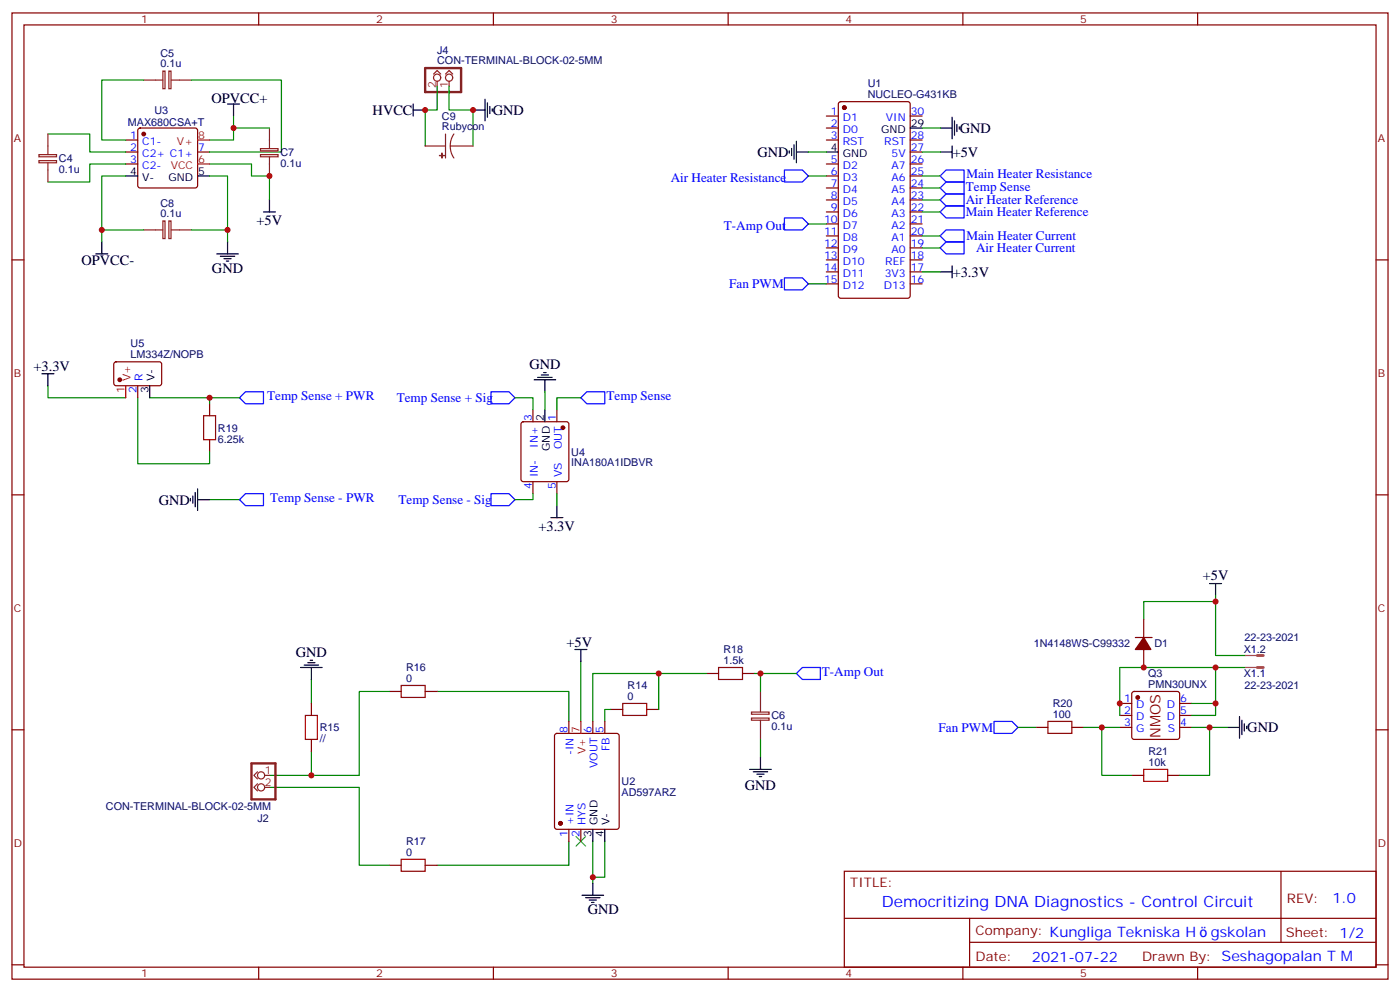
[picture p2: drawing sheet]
<svg xmlns="http://www.w3.org/2000/svg" width="412mm" height="292mm" viewBox="0 0 412 292" stroke-linecap="round" stroke-linejoin="round" font-family="sans-serif">
<g fill="none" stroke="#870000" stroke-width=".35">
<path d="M3.5 3.8h405.4v284.3h-405.4zM7.1 7.3h398.2v277.3h-398.2zM76.2 3.8v3.5M145.3 3.8v3.5M214.5 3.8v3.5M283.6 3.8v3.5M352.8 3.8v3.5M40.8 37.9l.5-.2h16.2l.5 .2 .2 .5v16.2l-.2 .5-.5 .2h-16.2l-.5-.2-.2-.5v-16.2zM243.4 34.1h3.5M243.4 37.7h3.5M247.2 30.1l.4-.2h19.8l.7 .4v56.8l-.5 .6-20 .1-.6-.5-.1-56.7zM268.1 34.1h3.5"/>
<path d="M37 41.2h3.6M37 48.3h3.6M37 44.7h3.6M58.2 44.7h3.5M243.4 41.2h3.5M243.4 48.3h3.5M243.4 51.8h3.5M243.4 55.3h3.5M243.4 58.8h3.5M268.1 41.2h3.5M268.1 48.3h3.5M268.1 51.8h3.5"/>
<path d="M268.1 55.3h3.5M268.1 58.8h3.5M268.1 44.7h3.5M3.5 76.5h3.6M243.4 76.5h3.5M243.4 62.4h3.5M243.4 65.9h3.5M243.4 69.4h3.5M243.4 73h3.5M268.1 76.5h3.5M268.1 62.4h3.5M268.1 65.9h3.5"/>
<path d="M268.1 69.4h3.5M268.1 73h3.5M405.3 76.5h3.6M243.4 80h3.5M243.4 83.5h3.5M268.1 80h3.5M268.1 83.5h3.5M33.7 106.7l.5-.2h13l.4 .7v5.9l-.7 .4h-13l-.4-.7v-5.6zM40.6 113.5v3.6M61.7 118.8v3.5M61.7 129.4v3.5M153.7 124.3l.5-.2h12.7l.5 .2 .2 .5v16.2l-.3 .5-.4 .2h-12.7l-.5-.2-.2-.5v-16.2z"/>
<path d="M157 120.6v3.5M164 120.6v3.5M3.5 145.6h3.6M157 141.7v3.6M164 141.7v3.6M405.3 145.6h3.6M208.1 198.2h3.6M218.7 198.2h3.5M334.4 187.6h5M336.9 182.3v5.3M336.9 191.1v5.3M3.5 214.8h3.6"/>
<path d="M91.7 207v3.5M91.7 217.6v3.5M114.7 203.5h3.5M125.2 203.5h3.6M163.6 216l.4-.2h17.7l.6 .5 .1 27-.5 .7-17.9 .1-.6-.5-.1-27.1zM167.6 212.3v3.5M174.6 212.3v3.5M178.2 212.3v3.5M179.9 208.8h3.5M190.5 208.8h3.5M305.2 214.1h3.5M315.7 214.1h3.6"/>
<path d="M329.8 207h3.6M329.8 210.5h3.6M329.8 214.1h3.6M333.6 203.7l.5-.2h12.7l.5 .2 .2 .5v12.7l-.2 .5-.5 .2h-12.7l-.5-.2-.2-.5v-12.7zM347.5 207h3.5M347.5 210.5h3.5M347.5 214.1h3.5M405.3 214.8h3.6M333.4 228.2h3.5M344 228.2h3.5M114.7 254.6h3.5M125.2 254.6h3.6"/>
<path d="M167.6 244.1v3.5M171.1 244.1v3.5M248.7 256.4h156.6v28.2h-156.6zM377.3 256.4v20.9M248.7 270.2h156.5M285.6 277.3h119.6M285.6 270.2v14.2M3.5 283.9h3.6M76.2 284.6v3.5M145.3 284.6v3.5M214.5 284.6v3.5M283.6 284.6v3.5"/>
<path d="M352.8 284.6v3.5M405.3 283.9h3.6"/>
</g>
<g fill="#870000" stroke="#870000" stroke-width=".35">
<path d="M336.9 187.6l2.1 3.5h-4.6z"/>
<circle cx="248.7" cy="31.7" r=".53"/>
<circle cx="165.1" cy="242.3" r=".53"/>
<circle cx="42.3" cy="39.4" r=".53"/>
<circle cx="165.8" cy="125.9" r=".53"/>
<circle cx="35.3" cy="111.8" r=".53"/>
<circle cx="335.1" cy="205.2" r=".53"/>
</g>
<g fill="none" stroke="#000" stroke-width=".35">
<path d="M67 30.6h3.6M68.8 30.6v3.5M121.7 32.4h3.5M121.7 30.6v3.5M139.3 32.4h3.6M142.9 29.2v6.4M143.6 30.3v4.2M144.3 31.3v2.1M145 32v.7M268.1 37.7h3.5M276.9 37.7h3.6M280.5 34.5v6.4"/>
<path d="M281.2 35.6v4.2M281.9 36.6v2.1M282.6 37.3v.7M37 51.8h3.6M58.2 51.8h3.5M79.4 58.8v3.6M232.5 44.4v.7M233.2 43.7v2.1M233.9 42.6v4.2M234.6 44.7h3.5M234.6 41.6v6.3M243.4 44.7h3.5"/>
<path d="M276.9 44.7h3.6M280.5 43v3.5M28.2 74.7h3.5M30 71.2v3.5M63.9 74.7h6.3M64.9 75.4h4.2M66 76.1h2.1M66.7 76.8h.7M67 71.2v3.5M77.6 62.4h3.5M280.5 78.2v3.6M276.9 80h3.6"/>
<path d="M12.3 110h3.6M14.1 110v3.5M44.1 113.5v3.6M157.3 111.8h6.4M158.4 111.1h4.2M159.5 110.3h2.1M160.2 109.6h.7M160.5 111.8v3.5M160.5 120.6v3.5M56.1 146.7v.7M56.8 146v2.1M57.5 144.9v4.3"/>
<path d="M58.2 147h3.5M58.2 143.9v6.3M162.3 152.3h3.5M164 148.8v3.5M356.3 171.7h3.5M358.1 171.7v3.6M88.5 196.4h6.4M89.6 195.7h4.2M90.7 195h2.1M91.4 194.3h.7M91.7 196.4v3.6M169.3 191.1h3.6"/>
<path d="M171.1 191.1v3.6M361.6 214.1h3.5M365.1 210.9v6.3M365.8 211.9v4.3M366.5 213v2.1M367.2 213.7v.7M220.8 226.4h6.4M221.9 227.1h4.2M223 227.8h2.1M223.7 228.5h.7M224 222.9v3.5M174.6 244.1v3.5"/>
<path d="M174.6 259.9v3.6M178.2 244.1v3.5M171.4 263.5h6.4M172.5 264.2h4.2M173.6 264.9h2.1M174.3 265.6h.7"/>
</g>
<path d="M60 122.3h3.5v7.1h-3.5zM211.7 196.4h7v3.6h-7zM90 210.5h3.5v7.1h-3.5zM118.2 201.7h7v3.5h-7zM183.4 207h7.1v3.5h-7.1zM308.7 212.3h7v3.5h-7zM336.9 226.4h7.1v3.5h-7.1zM118.2 252.9h7v3.5h-7z" fill="none" stroke="#a10000" stroke-width=".35"/>
<g fill="none" stroke="#008700" stroke-width=".35">
<path d="M14.1 39.4h12.4v5.3h10.5M42.3 23.6h-12.3v17.6h7M56.4 23.6h26.5v21.1h-21.2M68.8 34.1v7.1h-7.1M68.8 37.7h10.6M128.8 25.3v7.1h-3.6v10.6M132.3 25.3v7.1h7v10.6M271.6 37.7h5.3M37 48.3h-10.5v5.3h-12.4M37 51.8h-7v19.4M61.7 48.3h12.4v3.5h5.3v7M61.7 51.8h5.3v15.9h-10.6"/>
<path d="M238.1 44.7h5.3M238.1 51.8h5.3M271.6 44.7h5.3M271.6 58.8h5.3M271.6 55.3h5.3M271.6 51.8h5.3M30 67.7h12.3M67 67.7v3.5M238.1 65.9h5.3M271.6 62.4h5.3M271.6 73h5.3M271.6 69.4h5.3"/>
<path d="M238.1 83.5h5.3M271.6 80h5.3M14.1 113.5v3.6h22.9M40.6 117.1v19.4h21.1v-3.6M44.1 117.1h17.6v1.7M61.7 117.1h8.9M151.7 117.1h5.3v3.5M160.5 115.3v5.3M171.1 117.1h-7.1v3.5M61.7 147h8.9M157 145.3v1.7h-5.3M164 145.3v3.5"/>
<path d="M358.1 175.3v17.6h8.8M358.1 177h-21.2v5.3M91.7 200v7M171.1 194.7v17.6M194 198.2v10.6M208.1 198.2h-33.5v14.1M222.2 198.2h1.8v5.3M224 198.2h10.6M358.1 196.4v14.1h-7.1M366.9 196.4h-37.1v14.1M114.7 203.5h-8.9v24.7h-26.4M128.8 203.5h38.8v8.8"/>
<path d="M179.9 208.8h-1.7v3.5M224 217.6v5.3M299.9 214.1h5.3M319.3 214.1h5.3v14.1h8.8M324.6 214.1h5.2M351 214.1h5.3v14.1h-8.8M351 207h7.1M356.3 214.1h5.3M79.4 231.7h26.4v22.9h8.9M91.7 221.1v7.1M167.6 247.6v7h-38.8M174.6 247.6v12.3"/>
<path d="M178.2 247.6v10.6h-3.6"/>
</g>
<path d="M169.7 246.2l2.8 2.8M172.5 246.2l-2.8 2.8" fill="none" stroke="#3c3" stroke-width=".35"/>
<path d="M58.2 48.3h3.5M58.2 41.2h3.5M37 113.5v3.6M171.1 212.3v3.5" fill="none" stroke="#f00" stroke-width=".35"/>
<g fill="none" stroke="#8c2424" stroke-width=".35">
<path d="M14.1 39.4v6M42.3 23.6h5.7M48 20.9h.6v5.2h-.6zM49.7 20.9h.7v5.2h-.7zM50.4 23.6h6M79.4 37.7v6M127.7 21.8l1.1-1.1 1 1.1M128.8 23.9v1.4M131.2 21.8l1.1-1.1 1 1.1M131.2 39.4v7.1M132.3 23.9v1.4M133.7 39.4l-.8 1.7-.3 1.9"/>
<path d="M11.5 45.5h5.2v.6h-5.2zM11.5 47.3h5.2v.6h-5.2zM14.1 47.9v5.7M76.7 43.7h5.2v.7h-5.2zM76.7 45.5h5.2v.6h-5.2zM79.4 46.1v5.7M125.2 43h6M132.6 43l.3 1.8 .8 1.7M132.6 43h6.7M42.3 67.7h5.7M48 65h.6v5.2h-.6zM49.7 65h.7v5.2h-.7z"/>
<path d="M50.4 67.7h6M221.4 209.5h5.2v.7h-5.2zM221.4 211.3h5.2v.6h-5.2zM224 203.5v6M224 211.9v5.7M75.8 227.1l-1 1.1 1 1M75.8 230.6l-1 1.1 1 1.1M78 228.2h1.4M78 231.7h1.4"/>
<circle cx="128.8" cy="22.9" r="1.06"/>
<circle cx="132.3" cy="22.9" r="1.06"/>
<circle cx="76.9" cy="228.2" r="1.06"/>
<circle cx="76.9" cy="231.7" r="1.06"/>
</g>
<g fill="none" stroke="#00f" stroke-width=".35">
<path d="M231.1 50h5.3l1.7 1.8-1.7 1.8h-5.3zM276.9 58.8l1.8-1.7h5.3v3.5h-5.3zM276.9 51.8l1.8-1.8h5.3v3.6h-5.3zM278.7 53.6h5.3v3.5h-5.3l-1.8-1.8zM231.1 64.1h5.3l1.7 1.8-1.7 1.8h-5.3zM276.9 69.4l1.8-1.7h5.3v3.5h-5.3zM278.7 60.6h5.3v3.5h-5.3l-1.8-1.7zM278.7 71.2h5.3v3.5h-5.3l-1.8-1.7zM231.1 81.8h5.3l1.7 1.7-1.7 1.8h-5.3zM70.6 117.1l1.7-1.8h5.3v3.5h-5.3zM144.6 115.3h5.3l1.8 1.8-1.8 1.7h-5.3zM171.1 117.1l1.8-1.8h5.3v3.5h-5.3z"/>
<path d="M70.6 147l1.7-1.7h5.3v3.5h-5.3zM144.6 145.3h5.3l1.8 1.7-1.8 1.8h-5.3zM234.6 198.2l1.8-1.8h5.3v3.6h-5.3zM292.8 212.3h5.3l1.8 1.8-1.8 1.7h-5.3z"/>
</g>
<path d="M125.2 20h10.6v7.1h-10.6zM74.1 224.6h7v10.6h-7z" fill="none" stroke="#8c2424" stroke-width=".71"/>
<g fill="#8c2424" stroke="#8c2424" stroke-width=".35">
<path d="M130.2 45.1v1.4z"/>
<path d="M129.5 45.8h1.4z"/>
</g>
<path d="M370.4 196.4h1.7M370.4 192.9h1.7" fill="none" stroke="#a64a4a" stroke-width=".85"/>
<path d="M366.9 196.4h3.5M366.9 192.9h3.5" fill="none" stroke="#a64a4a" stroke-width=".35"/>
<g fill="#c00">
<circle cx="194" cy="198.2" r=".88"/>
<circle cx="91.7" cy="228.2" r=".88"/>
<circle cx="174.6" cy="258.2" r=".88"/>
<circle cx="224" cy="198.2" r=".88"/>
<circle cx="68.8" cy="37.7" r=".88"/>
<circle cx="30" cy="67.7" r=".88"/>
<circle cx="67" cy="67.7" r=".88"/>
<circle cx="79.4" cy="51.8" r=".88"/>
<circle cx="61.7" cy="117.1" r=".88"/>
<circle cx="125.2" cy="32.4" r=".88"/>
<circle cx="139.3" cy="32.4" r=".88"/>
<circle cx="324.6" cy="214.1" r=".88"/>
<circle cx="356.3" cy="214.1" r=".88"/>
<circle cx="329.8" cy="207" r=".88"/>
<circle cx="358.1" cy="196.4" r=".88"/>
<circle cx="358.1" cy="207" r=".88"/>
<circle cx="358.1" cy="177" r=".88"/>
<circle cx="336.9" cy="196.4" r=".88"/>
</g>
<text font-size="4.6" fill="#00f" x="259.8" y="266.9">Democritizing DNA Diagnostics - Control Circuit</text>
<g font-size="4.2">
<text x="62.3" y="30.3">OPVCC+</text>
<text x="109.8" y="33.8">HVCC</text>
<text x="145.2" y="33.8">GND</text>
<text x="282.8" y="39.1">GND</text>
<text x="223.1" y="46.2">GND</text>
<text x="280.6" y="46.2">+5V</text>
<text x="75.5" y="66.3">+5V</text>
<text x="24" y="77.9">OPVCC-</text>
<text x="62.4" y="80.4">GND</text>
<text x="280.6" y="81.5">+3.3V</text>
<text x="9.9" y="109.3">+3.3V</text>
<text x="155.9" y="108.5">GND</text>
<text x="46.7" y="148.5">GND</text>
<text x="158.6" y="156.3">+3.3V</text>
<text x="354.3" y="170.6">+5V</text>
<text x="166.9" y="190.4">+5V</text>
<text x="87.1" y="193.3">GND</text>
<text x="367.4" y="215.5">GND</text>
<text x="219.4" y="232.5">GND</text>
<text x="173.1" y="269">GND</text>
</g>
<text font-size="4.2" fill="#800" x="341.8" y="217.2" transform="rotate(-90 341.8 217.2)">NMOS</text>
<g font-size="4.2" fill="#00f">
<text x="392.5" y="265.7">1.0</text>
<text x="356.7" y="275.7">gskolan</text>
<text x="304" y="283">2021-07-22</text>
</g>
<g font-size="3.9" fill="#00f">
<text x="197.6" y="53.6">Air Heater Resistance</text>
<text x="284.7" y="52.3">Main Heater Resistance</text>
<text x="284.5" y="56.1">Temp Sense</text>
<text x="284.5" y="63.6">Main Heater Reference</text>
<text x="284.5" y="60.1">Air Heater Reference</text>
<text x="213.2" y="67.7">T-Amp Out</text>
<text x="284.7" y="70.7">Main Heater Current</text>
<text x="287.5" y="74.1">Air Heater Current</text>
<text x="214.8" y="84.8">Fan PWM</text>
<text x="78.7" y="117.8">Temp Sense + PWR</text>
<text x="116.9" y="118.4">Temp Sense + Sig</text>
<text x="178.7" y="117.8">Temp Sense</text>
<text x="79.6" y="147.8">Temp Sense - PWR</text>
<text x="117.4" y="148.3">Temp Sense - Sig</text>
<text x="242.1" y="198.9">T-Amp Out</text>
<text x="276.5" y="215.4">Fan PWM</text>
</g>
<g font-size="3.9" fill="#800">
<text x="250.5" y="261">TITLE:</text>
<text x="379.1" y="265.7">REV:</text>
<text x="287.4" y="275.2">Company: Kungliga Tekniska H</text>
<text x="378.7" y="275.8">Sheet: 1/2</text>
<text x="287.4" y="282.9">Date:</text>
<text x="336.4" y="282.9">Drawn By: Seshagopalan T M</text>
</g>
<g font-size="3.2" fill="#800">
<text x="41.6" y="6.8">1</text>
<text x="110.8" y="6.8">2</text>
<text x="179.9" y="6.8">3</text>
<text x="249.1" y="6.8">4</text>
<text x="318.2" y="6.8">5</text>
<text x="4.1" y="41.9">A</text>
<text x="405.9" y="41.9">A</text>
<text x="4.1" y="111.1">B</text>
<text x="405.9" y="111.1">B</text>
<text x="4.1" y="180.2">C</text>
<text x="405.9" y="180.2">C</text>
<text x="4.1" y="249.3">D</text>
<text x="405.9" y="249.3">D</text>
<text x="41.6" y="287.6">1</text>
<text x="110.8" y="287.6">2</text>
<text x="179.9" y="287.6">3</text>
<text x="249.1" y="287.6">4</text>
<text x="318.2" y="287.6">5</text>
</g>
<g font-size="3.2" fill="#000080">
<text x="47.3" y="16.7">C5</text>
<text x="128.8" y="15.8">J4</text>
<text x="47.3" y="19.9">0.1u</text>
<text x="128.8" y="19">CON-TERMINAL-BLOCK-02-5MM</text>
<text x="255.6" y="28.9">NUCLEO-G431KB</text>
<text x="255.6" y="25.7">U1</text>
<text x="45.5" y="33.6">U3</text>
<text x="130.2" y="35.2">C9</text>
<text x="37.7" y="37.1">MAX680CSA+T</text>
<text x="130.2" y="38.4">Rubycon</text>
<text x="17.4" y="47.7">C4</text>
<text x="82.6" y="45.9">C7</text>
<text x="17.4" y="50.8">0.1u</text>
<text x="82.6" y="49">0.1u</text>
<text x="47.3" y="64">0.1u</text>
<text x="47.3" y="60.8">C8</text>
<text x="38.5" y="105.4">LM334Z/NOPB</text>
<text x="38.5" y="102.2">U5</text>
<text x="64.2" y="130.2">6.25k</text>
<text x="64.2" y="127">R19</text>
<text x="168.3" y="137.2">INA180A1IDBVR</text>
<text x="168.3" y="134.1">U4</text>
<text x="304.5" y="190.5">1N4148WS-C99332</text>
<text x="340.1" y="190.5">D1</text>
<text x="366.6" y="188.8">22-23-2021</text>
<text x="119.6" y="197.5">R16</text>
<text x="213.1" y="195.4">1.5k</text>
<text x="213.1" y="192.2">R18</text>
<text x="366.4" y="192.3">X1.2</text>
<text x="119.6" y="200.7">0</text>
<text x="184.9" y="202.8">R14</text>
<text x="338.2" y="202.4">PMN30UNX</text>
<text x="338.2" y="199.2">Q3</text>
<text x="366.4" y="199.3">X1.1</text>
<text x="366.6" y="202.9">22-23-2021</text>
<text x="184.9" y="206">0</text>
<text x="310.1" y="208.1">R20</text>
<text x="94.2" y="215.2">R15</text>
<text x="227.3" y="214.8">0.1u</text>
<text x="227.3" y="211.7">C6</text>
<text x="310.1" y="211.2">100</text>
<text x="94.2" y="218.4">//</text>
<text x="338.3" y="225.4">10k</text>
<text x="338.3" y="222.2">R21</text>
<text x="183.1" y="231.1">U2</text>
<text x="31.2" y="238.3">CON-TERMINAL-BLOCK-02-5MM</text>
<text x="183.1" y="234.2">AD597ARZ</text>
<text x="75.9" y="241.9">J2</text>
<text x="119.6" y="251.8">0</text>
<text x="119.6" y="248.7">R17</text>
</g>
<g font-size="3.2" fill="#8d2323">
<text x="128.4" y="25.9" transform="rotate(-90 128.4 25.9)">2</text>
<text x="131.9" y="25.9" transform="rotate(-90 131.9 25.9)">1</text>
<text x="78" y="227.8">1</text>
<text x="78" y="231.4">2</text>
</g>
<g font-size="3.2" fill="#00f">
<text x="244.8" y="33.8">1</text>
<text x="248.2" y="35.6">D1</text>
<text x="260.9" y="35.6">VIN</text>
<text x="268.3" y="33.8">30</text>
<text x="38.4" y="40.9">1</text>
<text x="244.8" y="37.3">2</text>
<text x="244.8" y="40.9">3</text>
<text x="248.2" y="39.1">D0</text>
<text x="268.3" y="40.9">28</text>
<text x="38.4" y="44.4">2</text>
<text x="38.4" y="47.9">3</text>
<text x="41.9" y="42.6">C1-</text>
<text x="41.9" y="46.1">C2+ C1+</text>
<text x="58.4" y="44.4">7</text>
<text x="244.8" y="47.9">5</text>
<text x="248.2" y="42.6">RST</text>
<text x="260.5" y="42.6">RST</text>
<text x="262.6" y="46.1">5V</text>
<text x="268.3" y="47.9">26</text>
<text x="268.3" y="44.4">27</text>
<text x="41.9" y="49.7">C2-</text>
<text x="244.8" y="51.4">6</text>
<text x="248.2" y="49.7">D2</text>
<text x="248.2" y="53.2">D3</text>
<text x="262.6" y="53.2">A6</text>
<text x="262.6" y="49.7">A7</text>
<text x="268.3" y="51.4">25</text>
<text x="244.8" y="55">7</text>
<text x="244.8" y="58.5">8</text>
<text x="248.2" y="56.7">D4</text>
<text x="262.6" y="56.7">A5</text>
<text x="268.3" y="58.5">23</text>
<text x="268.3" y="55">24</text>
<text x="242.7" y="65.5">10</text>
<text x="244.8" y="62">9</text>
<text x="248.2" y="60.3">D5</text>
<text x="248.2" y="63.8">D6</text>
<text x="262.6" y="63.8">A3</text>
<text x="262.6" y="60.3">A4</text>
<text x="268.3" y="65.5">21</text>
<text x="268.3" y="62">22</text>
<text x="242.7" y="69.1">11</text>
<text x="248.2" y="67.3">D7</text>
<text x="248.2" y="70.8">D8</text>
<text x="262.6" y="70.8">A1</text>
<text x="262.6" y="67.3">A2</text>
<text x="268.3" y="69.1">20</text>
<text x="242.7" y="72.6">12</text>
<text x="242.7" y="76.1">13</text>
<text x="248.2" y="74.4">D9</text>
<text x="248.2" y="77.9">D10</text>
<text x="260.8" y="77.9">REF</text>
<text x="262.6" y="74.4">A0</text>
<text x="268.3" y="76.1">18</text>
<text x="268.3" y="72.6">19</text>
<text x="242.7" y="79.7">14</text>
<text x="242.7" y="83.2">15</text>
<text x="248.2" y="81.4">D11</text>
<text x="260.6" y="81.4">3V3</text>
<text x="268.3" y="83.2">16</text>
<text x="268.3" y="79.7">17</text>
<text x="248.2" y="84.9">D12</text>
<text x="260.3" y="84.9">D13</text>
<text x="42" y="112.2" transform="rotate(-90 42 112.2)">R</text>
<text x="40.2" y="115.7" transform="rotate(-90 40.2 115.7)">2</text>
<text x="156.6" y="123.9" transform="rotate(-90 156.6 123.9)">3</text>
<text x="163.7" y="123.9" transform="rotate(-90 163.7 123.9)">1</text>
<text x="158.4" y="131.7" transform="rotate(-90 158.4 131.7)">IN+</text>
<text x="165.5" y="132.2" transform="rotate(-90 165.5 132.2)">OUT</text>
<text x="156.6" y="143.9" transform="rotate(-90 156.6 143.9)">4</text>
<text x="158.4" y="140.4" transform="rotate(-90 158.4 140.4)">IN-</text>
<text x="163.7" y="143.9" transform="rotate(-90 163.7 143.9)">5</text>
<text x="165.5" y="140.4" transform="rotate(-90 165.5 140.4)">VS</text>
<text x="331.2" y="206.7">1</text>
<text x="334.7" y="208.4">D</text>
<text x="343.7" y="208.4">D</text>
<text x="347.7" y="206.7">6</text>
<text x="167.2" y="215.7" transform="rotate(-90 167.2 215.7)">8</text>
<text x="174.3" y="215.7" transform="rotate(-90 174.3 215.7)">6</text>
<text x="177.8" y="215.7" transform="rotate(-90 177.8 215.7)">5</text>
<text x="331.2" y="213.7">3</text>
<text x="331.2" y="210.2">2</text>
<text x="334.7" y="215.5">G</text>
<text x="334.7" y="211.9">D</text>
<text x="343.7" y="211.9">D</text>
<text x="344" y="215.5">S</text>
<text x="347.7" y="210.2">5</text>
<text x="347.7" y="213.7">4</text>
<text x="179.6" y="221.1" transform="rotate(-90 179.6 221.1)">FB</text>
<text x="169" y="222.3" transform="rotate(-90 169 222.3)">-IN</text>
<text x="176" y="226.1" transform="rotate(-90 176 226.1)">VOUT</text>
<text x="169" y="242.7" transform="rotate(-90 169 242.7)">+IN</text>
<text x="172.5" y="242.7" transform="rotate(-90 172.5 242.7)">HYS</text>
<text x="167.2" y="246.2" transform="rotate(-90 167.2 246.2)">1</text>
<text x="170.7" y="246.2" transform="rotate(-90 170.7 246.2)">2</text>
</g>
<g font-size="3.2" fill="#f00">
<text x="58.4" y="40.9">8</text>
<text x="52.1" y="42.6">V+</text>
<text x="58.4" y="47.9">6</text>
<text x="50.3" y="49.7">VCC</text>
<text x="38.5" y="112.2" transform="rotate(-90 38.5 112.2)">V+</text>
<text x="36.7" y="115.7" transform="rotate(-90 36.7 115.7)">1</text>
<text x="170.7" y="215.7" transform="rotate(-90 170.7 215.7)">7</text>
<text x="172.5" y="221.9" transform="rotate(-90 172.5 221.9)">V+</text>
</g>
<g font-size="3.2">
<text x="259.5" y="39.1">GND</text>
<text x="268.3" y="37.3">29</text>
<text x="244.8" y="44.4">4</text>
<text x="248.2" y="46.1">GND</text>
<text x="38.4" y="51.4">4</text>
<text x="41.9" y="53.2">V-</text>
<text x="49.6" y="53.2">GND</text>
<text x="58.4" y="51.4">5</text>
<text x="45.5" y="112.2" transform="rotate(-90 45.5 112.2)">V-</text>
<text x="43.7" y="115.7" transform="rotate(-90 43.7 115.7)">3</text>
<text x="160.2" y="123.9" transform="rotate(-90 160.2 123.9)">2</text>
<text x="161.9" y="132.7" transform="rotate(-90 161.9 132.7)">GND</text>
<text x="176" y="242.7" transform="rotate(-90 176 242.7)">GND</text>
<text x="179.6" y="242.7" transform="rotate(-90 179.6 242.7)">V-</text>
<text x="174.3" y="246.2" transform="rotate(-90 174.3 246.2)">3</text>
<text x="177.8" y="246.2" transform="rotate(-90 177.8 246.2)">4</text>
</g>
</svg>
